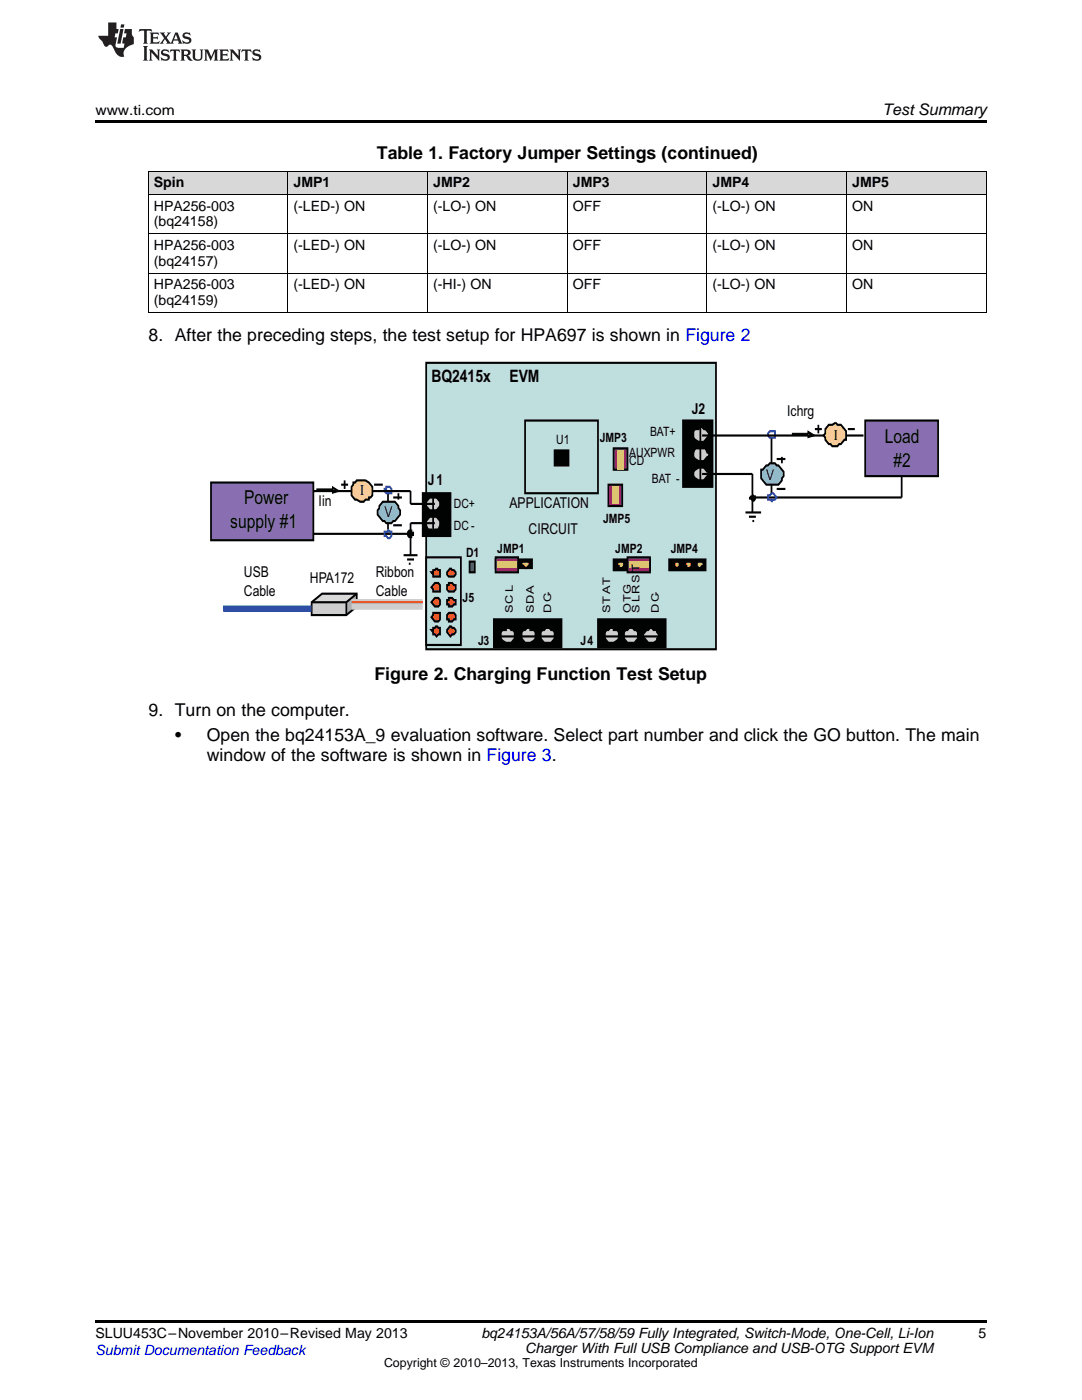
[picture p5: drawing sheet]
<svg xmlns="http://www.w3.org/2000/svg" width="216mm" height="279mm" viewBox="0 0 216 279" stroke-linecap="round" stroke-linejoin="round" font-family="sans-serif">
<g fill="#d8d8d8">
<path d="M29.6 34.3h27.9v4.6h-27.9z"/>
<path d="M57.5 34.3h27.9v4.6h-27.9z"/>
<path d="M85.4 34.3h27.8v4.6h-27.8z"/>
<path d="M113.2 34.3h27.9v4.6h-27.9z"/>
<path d="M141.1 34.3h27.9v4.6h-27.9z"/>
<path d="M169 34.3h27.8v4.6h-27.8z"/>
</g>
<path d="M19 263.5h177.8v.6h-177.8z" fill="#000"/>
<path d="M85 72.4h57.9v57.2h-57.9z" fill-rule="evenodd" fill="#bfdede"/>
<path d="M85 72.4h57.9v57.2h-57.9z" fill="none" stroke="#010202" stroke-width=".38"/>
<path d="M122.4 111.7h7.3v2.1h-7.3z" fill-rule="evenodd" fill="#010202"/>
<path d="M122.4 111.7h7.3v2.1h-7.3z" fill="none" stroke="#010202" stroke-width=".38"/>
<path d="M128 112.1h1v.8l-.3 .5h-.7v-.5h-.4v-.4z" fill-rule="evenodd" fill="#fac61c"/>
<path d="M128 112.1h1v.8l-.3 .5h-.7v-.5h-.4v-.4z" fill="none" stroke="#010202" stroke-width=".38"/>
<path d="M125.6 112.1h1l.3 .4v.4h-.3v.5h-.7l-.3-.5z" fill-rule="evenodd" fill="#fac61c"/>
<path d="M125.6 112.1h1l.3 .4v.4h-.3v.5h-.7l-.3-.5z" fill="none" stroke="#010202" stroke-width=".38"/>
<path d="M123.5 112.1h1v.8l-.3 .5h-.7v-.5h-.4v-.4z" fill-rule="evenodd" fill="#fac61c"/>
<path d="M123.5 112.1h1v.8l-.3 .5h-.7v-.5h-.4v-.4z" fill="none" stroke="#010202" stroke-width=".38"/>
<path d="M84.3 98.4h5.6v8.6h-5.6z" fill-rule="evenodd" fill="#010202"/>
<path d="M84.3 98.4h5.6v8.6h-5.6z" fill="none" stroke="#010202" stroke-width=".38"/>
<path d="M85.7 99.3h1.4l.7 .8v.9l-.7 .8h-1.4l-.7-.8v-.9z" fill-rule="evenodd" fill="#cecece"/>
<path d="M85.7 99.3h1.4l.7 .8v.9l-.7 .8h-1.4l-.7-.8v-.9z" fill="none" stroke="#010202" stroke-width=".38"/>
<path d="M85.7 103.1h1.4a1.67 1.67 0 0 1 .4 2.6h-.7l-.4 .4-.3-.4h-.7a1.67 1.67 0 0 1 .3-2.6z" fill-rule="evenodd" fill="#cecece"/>
<path d="M86.4 99.3v2.5M85.7 103.1h1.4a1.67 1.67 0 0 1 .4 2.6h-.7l-.4 .4-.3-.4h-.7a1.67 1.67 0 0 1 .3-2.6zM86.4 103.1v3" fill="none" stroke="#010202" stroke-width=".38"/>
<path d="M136.3 83.9h5.9v13.3h-5.9z" fill-rule="evenodd" fill="#010202"/>
<path d="M136.3 83.9h5.9v13.3h-5.9z" fill="none" stroke="#010202" stroke-width=".38"/>
<path d="M138.7 89.5h1v-.5l.4 .5h.7l.3 .8h.4v.9h-.4l-.7 .8a1.59 1.59 0 0 1-1.8-.6 1.59 1.59 0 0 1 .1-1.9z" fill-rule="evenodd" fill="#cecece"/>
<path d="M138.7 89.5h1v-.5l.4 .5h.7l.3 .8h.4v.9h-.4l-.7 .8a1.59 1.59 0 0 1-1.8-.6 1.59 1.59 0 0 1 .1-1.9zM139.7 89v3" fill="none" stroke="#010202" stroke-width=".38"/>
<path d="M138.7 93.7l.7-.4h1l.7 .9h.4v.8h-.4l-.7 .9a1.77 1.77 0 0 1-2-.9v-.8z" fill-rule="evenodd" fill="#cecece"/>
<path d="M138.7 93.7l.7-.4h1l.7 .9h.4v.8h-.4l-.7 .9a1.77 1.77 0 0 1-2-.9v-.8zM139.7 93.3v2.6" fill="none" stroke="#010202" stroke-width=".38"/>
<path d="M138.7 85.6h.7l.3-.4h.4l.3 .4h.4l.7 .9v.4l-1.1 1.3a1.77 1.77 0 0 1-2-.9v-1.2z" fill-rule="evenodd" fill="#cecece"/>
<path d="M104.8 83.9h14.5v14.5h-14.5zM138.7 85.6h.7l.3-.4h.4l.3 .4h.4l.7 .9v.4l-1.1 1.3a1.77 1.77 0 0 1-2-.9v-1.2zM139.7 85.2v3M85 111.2h7v17.5h-7z" fill="none" stroke="#010202" stroke-width=".38"/>
<path d="M98.9 111.7h7.3v1.7h-7.3z" fill-rule="evenodd" fill="#010202"/>
<path d="M98.9 111.7h7.3v1.7h-7.3z" fill="none" stroke="#010202" stroke-width=".38"/>
<path d="M104.1 112.1h.7v-.4l.3 .4h.4l.3 .4-.7 .9h-.3l-.4-.5h-.3z" fill-rule="evenodd" fill="#fac61c"/>
<path d="M104.1 112.1h.7v-.4l.3 .4h.4l.3 .4-.7 .9h-.3l-.4-.5h-.3z" fill="none" stroke="#010202" stroke-width=".38"/>
<path d="M102 112.1h.4l.3-.4 .3 .4h.4v.8l-.4 .5h-.6v-.5h-.4z" fill-rule="evenodd" fill="#fac61c"/>
<path d="M102 112.1h.4l.3-.4 .3 .4h.4v.8l-.4 .5h-.6v-.5h-.4z" fill="none" stroke="#010202" stroke-width=".38"/>
<path d="M99.6 112.1h.7v-.4l.3 .4h.4l.3 .4-.7 .9h-.3l-.4-.5h-.3z" fill-rule="evenodd" fill="#fac61c"/>
<path d="M99.6 112.1h.7v-.4l.3 .4h.4l.3 .4-.7 .9h-.3l-.4-.5h-.3z" fill="none" stroke="#010202" stroke-width=".38"/>
<path d="M125.2 111.2h4.5v3h-4.5z" fill-rule="evenodd" fill="#96278e"/>
<path d="M125.2 111.2h4.5v3h-4.5z" fill="none" stroke="#010202" stroke-width=".38"/>
<path d="M125.6 112.1h3.8v1.3h-3.8z" fill-rule="evenodd" fill="#fac61c"/>
<path d="M110.7 89.9h2.7v3h-2.7z" fill-rule="evenodd" fill="#010202"/>
<path d="M110.7 89.9h2.7v3h-2.7z" fill="none" stroke="#010202" stroke-width=".38"/>
<path d="M93.7 112.1h1v2.1h-1z" fill-rule="evenodd" fill="#1ab04b"/>
<path d="M93.7 112.1h1v2.1h-1z" fill="none" stroke="#010202" stroke-width=".38"/>
<path d="M122.4 89.5h2.8v4.2h-2.8z" fill-rule="evenodd" fill="#96278e"/>
<path d="M122.4 89.5h2.8v4.2h-2.8z" fill="none" stroke="#010202" stroke-width=".38"/>
<path d="M123.1 89.9h1.4v3.8h-1.4z" fill-rule="evenodd" fill="#fac61c"/>
<path d="M98.9 111.2h4.5v3h-4.5z" fill-rule="evenodd" fill="#96278e"/>
<path d="M98.9 111.2h4.5v3h-4.5z" fill="none" stroke="#010202" stroke-width=".38"/>
<path d="M99.2 112.1h3.8v1.3h-3.8z" fill-rule="evenodd" fill="#fac61c"/>
<path d="M98.5 123.6h13.5v5.5h-13.5z" fill-rule="evenodd" fill="#010202"/>
<path d="M98.5 123.6h13.5v5.5h-13.5z" fill="none" stroke="#010202" stroke-width=".38"/>
<path d="M104.4 125.7h.4l.3-.4h.7v.4h.7l.4 .5v1.2l-.4 .5-.7 .4h-1l-.7-.9v-.4h-.4l.4-.4v-.4z" fill-rule="evenodd" fill="#cecece"/>
<path d="M103.7 127h3.2M104.4 125.7h.4l.3-.4h.7v.4h.7l.4 .5v1.2l-.4 .5-.7 .4h-1l-.7-.9v-.4h-.4l.4-.4v-.4z" fill="none" stroke="#010202" stroke-width=".38"/>
<path d="M100.3 125.7h.7v-.4h.7l.3 .4h.4l.3 .5v1.2l-.7 .9h-1l-.7-.4-.4-.5v-1.2z" fill-rule="evenodd" fill="#cecece"/>
<path d="M99.9 127h2.8M100.3 125.7h.7v-.4h.7l.3 .4h.4l.3 .5v1.2l-.7 .9h-1l-.7-.4-.4-.5v-1.2z" fill="none" stroke="#010202" stroke-width=".38"/>
<path d="M108.2 125.7h.4l.3-.4h.7l.4 .4h.3l.4 .5v1.2l-.7 .9h-1.4l-.7-.9v-1.2z" fill-rule="evenodd" fill="#cecece"/>
<path d="M107.9 127h2.8M108.2 125.7h.4l.3-.4h.7l.4 .4h.3l.4 .5v1.2l-.7 .9h-1.4l-.7-.9v-1.2z" fill="none" stroke="#010202" stroke-width=".38"/>
<path d="M119.3 123.6h13.5v5.5h-13.5z" fill-rule="evenodd" fill="#010202"/>
<path d="M119.3 123.6h13.5v5.5h-13.5z" fill="none" stroke="#010202" stroke-width=".38"/>
<path d="M124.9 125.7h.3l.4-.4h.6l.4 .4h.3l.4 .5v1.2l-.7 .9h-1.4l-.7-.9v-1.2z" fill-rule="evenodd" fill="#cecece"/>
<path d="M124.5 127h2.8M124.9 125.7h.3l.4-.4h.6l.4 .4h.3l.4 .5v1.2l-.7 .9h-1.4l-.7-.9v-1.2z" fill="none" stroke="#010202" stroke-width=".38"/>
<path d="M121.1 125.7h.3l.3-.4h.7v.4h.7l.4 .5v1.2l-.4 .5-.7 .4h-1l-.7-.9v-.4h-.3l.3-.4v-.4z" fill-rule="evenodd" fill="#cecece"/>
<path d="M120.4 127h3.1M121.1 125.7h.3l.3-.4h.7v.4h.7l.4 .5v1.2l-.4 .5-.7 .4h-1l-.7-.9v-.4h-.3l.3-.4v-.4z" fill="none" stroke="#010202" stroke-width=".38"/>
<path d="M129 125.7h.4l.3-.4h.4l.3 .4h.7v.5l.3 .4v.4l-.3 .4v.5l-.7 .4h-1l-1.1-1.3v-.4z" fill-rule="evenodd" fill="#cecece"/>
<path d="M128.3 127h3.1M129 125.7h.4l.3-.4h.4l.3 .4h.7v.5l.3 .4v.4l-.3 .4v.5l-.7 .4h-1l-1.1-1.3v-.4z" fill="none" stroke="#010202" stroke-width=".38"/>
<path d="M86.4 113.8h.4l.3-.4 .4 .4h.3v1.3h-1.4v-.5l-.3-.4h.3z" fill-rule="evenodd" fill="#f15927"/>
<path d="M86.4 113.8h.4l.3-.4 .4 .4h.3v1.3h-1.4v-.5l-.3-.4h.3z" fill="none" stroke="#010202" stroke-width=".38"/>
<path d="M89.9 113.4l.3 .4h.4l.3 .4v.4l-.3 .5h-1.1l-.3-.5v-.4z" fill-rule="evenodd" fill="#f15927"/>
<path d="M89.9 113.4l.3 .4h.4l.3 .4v.4l-.3 .5h-1.1l-.3-.5v-.4z" fill="none" stroke="#010202" stroke-width=".38"/>
<path d="M86.8 116.4h.7l.3 .4v1.3h-1.4v-.5l-.3-.4z" fill-rule="evenodd" fill="#f15927"/>
<path d="M86.8 116.4h.7l.3 .4v1.3h-1.4v-.5l-.3-.4z" fill="none" stroke="#010202" stroke-width=".38"/>
<path d="M89.5 116.4h.7l.4 .4h.3v.8l-.3 .5h-1.1l-.3-.5v-.8h.3z" fill-rule="evenodd" fill="#f15927"/>
<path d="M89.5 116.4h.7l.4 .4h.3v.8l-.3 .5h-1.1l-.3-.5v-.8h.3z" fill="none" stroke="#010202" stroke-width=".38"/>
<path d="M86.8 119.3h.7l.3 .5v.8l-.3 .4h-.7l-.7-.8z" fill-rule="evenodd" fill="#f15927"/>
<path d="M86.8 119.3h.7l.3 .5v.8l-.3 .4h-.7l-.7-.8z" fill="none" stroke="#010202" stroke-width=".38"/>
<path d="M89.5 119.3h.7l.4 .5h.3v.8h-.3l-.4 .4h-.7v-.4h-.3v-.8h.3z" fill-rule="evenodd" fill="#f15927"/>
<path d="M89.5 119.3h.7l.4 .5h.3v.8h-.3l-.4 .4h-.7v-.4h-.3v-.8h.3z" fill="none" stroke="#010202" stroke-width=".38"/>
<path d="M86.4 122.3h1.4v1.3l-.3 .4h-.7l-.7-.8 .3-.5z" fill-rule="evenodd" fill="#f15927"/>
<path d="M86.4 122.3h1.4v1.3l-.3 .4h-.7l-.7-.8 .3-.5z" fill="none" stroke="#010202" stroke-width=".38"/>
<path d="M89.5 122.3h1.1l.3 .4v.9h-.3l-.4 .4h-.7v-.4h-.3v-.9z" fill-rule="evenodd" fill="#f15927"/>
<path d="M89.5 122.3h1.1l.3 .4v.9h-.3l-.4 .4h-.7v-.4h-.3v-.9z" fill="none" stroke="#010202" stroke-width=".38"/>
<path d="M86.4 125.3h.4l.3-.4 .4 .4h.3v1.3h-.3l-.4 .4-.3-.4h-.4v-.4l-.3-.5h.3z" fill-rule="evenodd" fill="#f15927"/>
<path d="M86.4 125.3h.4l.3-.4 .4 .4h.3v1.3h-.3l-.4 .4-.3-.4h-.4v-.4l-.3-.5h.3z" fill="none" stroke="#010202" stroke-width=".38"/>
<path d="M89.9 124.9l.3 .4h.4l.3 .4v.5l-.3 .4h-.4l-.3 .4-.7-.8v-.5z" fill-rule="evenodd" fill="#f15927"/>
<path d="M89.9 124.9l.3 .4h.4l.3 .4v.5l-.3 .4h-.4l-.3 .4-.7-.8v-.5z" fill="none" stroke="#010202" stroke-width=".38"/>
<path d="M121.4 96.7h2.8v4.3h-2.8z" fill-rule="evenodd" fill="#96278e"/>
<path d="M121.4 96.7h2.8v4.3h-2.8z" fill="none" stroke="#010202" stroke-width=".38"/>
<path d="M122.1 97.2h1.4v3.4h-1.4z" fill-rule="evenodd" fill="#fac61c"/>
<path d="M133.5 111.7h7.3v2.1h-7.3z" fill-rule="evenodd" fill="#010202"/>
<path d="M133.5 111.7h7.3v2.1h-7.3z" fill="none" stroke="#010202" stroke-width=".38"/>
<path d="M139.1 112.1h1l.3 .4v.4h-.3l-.4 .5h-.3l-.7-.9h.4z" fill-rule="evenodd" fill="#fac61c"/>
<path d="M139.1 112.1h1l.3 .4v.4h-.3l-.4 .5h-.3l-.7-.9h.4z" fill="none" stroke="#010202" stroke-width=".38"/>
<path d="M137 112.1h1v.8l-.3 .5h-.7v-.5h-.4v-.4z" fill-rule="evenodd" fill="#fac61c"/>
<path d="M137 112.1h1v.8l-.3 .5h-.7v-.5h-.4v-.4z" fill="none" stroke="#010202" stroke-width=".38"/>
<path d="M134.6 112.1h1v.4h.3l-.7 .9h-.3l-.7-.9h.4z" fill-rule="evenodd" fill="#fac61c"/>
<path d="M77.4 98.4v7.3M60.8 106.5h21.1v4.3M80.5 110.8h2.8M81.2 111.7h1.4M81.6 112.5h.3M81.9 100.6h4.9M134.6 112.1h1v.4h.3l-.7 .9h-.3l-.7-.9h.4z" fill="none" stroke="#010202" stroke-width=".38"/>
<path d="M77.1 97.2h.7l.3 .4v.8h-1l-.4-.4v-.4h.4zM76.7 106.1h.7v-.4l.4 .4h.3v.9l-.3 .4h-.4l-.3-.4h-.4z" fill="none" stroke="#2b3695" stroke-width=".38"/>
<path d="M76.4 100.1h2.4l.7 .9v.4l.3 .4v.9l-1 1.3h-.3l-.4 .4h-1l-.4-.4h-.3l-1.1-1.3v-.9l.4-.4v-.4z" fill-rule="evenodd" fill="#8fd0ee"/>
<path d="M60.8 98h21.1M78.5 99.3h1.7M79.5 98.4v1.3M76.4 100.1h2.4l.7 .9v.4l.3 .4v.9l-1 1.3h-.3l-.4 .4h-1l-.4-.4h-.3l-1.1-1.3v-.9l.4-.4v-.4zM78.5 104.8h1.7" fill="none" stroke="#010202" stroke-width=".38"/>
<path d="M63.2 97.6h3.5v.4h-3.5zM66.3 97.2l1.4 .8-1.4 .4z" fill-rule="evenodd" fill="#010202"/>
<path d="M63.2 97.6h3.5v.4h-3.5zM66.3 97.2l1.4 .8-1.4 .4z" fill="none" stroke="#010202" stroke-width=".2"/>
<path d="M70.5 96.3h.3l.4-.4h1a2.19 2.19 0 0 1 2.1 1.3v1.7l-.3 .4h-.4v.4h-.7l-.3 .4h-.7l-.7-.4h-.4l-.7-.8v-1.7l.4-.5z" fill-rule="evenodd" fill="#f8cc9a"/>
<path d="M68.1 96.7h1.4M68.8 95.9v1.7M70.5 96.3h.3l.4-.4h1a2.19 2.19 0 0 1 2.1 1.3v1.7l-.3 .4h-.4v.4h-.7l-.3 .4h-.7l-.7-.4h-.4l-.7-.8v-1.7l.4-.5zM74.7 96.7h1.7" fill="none" stroke="#010202" stroke-width=".38"/>
<path d="M42.1 96.3h20.4v11.5h-20.4z" fill-rule="evenodd" fill="#896fb1"/>
<path d="M42.1 96.3h20.4v11.5h-20.4zM81.9 98v2.6M150.1 99.3h29.8M150.1 94.6v7.7M153.9 87.3v11.1M86.8 104.4h-4.9v3M148.8 102.3h3.1M149.4 103.1h1.4M150.1 104h.4" fill="none" stroke="#010202" stroke-width=".38"/>
<path d="M153.3 98.9h.3l.3-.5h.4l.7 .9-.4 .4h-.3l-.4 .4v-.4h-.6zM153.6 86.1h1v1.2h-1l-.3-.4v-.4z" fill="none" stroke="#2b3695" stroke-width=".38"/>
<path d="M151.9 93.7h.3l.7-.8h.4l.3-.4h1l.4 .4h.3l1.1 1.3v.8l-.4 .4v.5l-.7 .8h-2.4l-1-1.3z" fill-rule="evenodd" fill="#8fd0ee"/>
<path d="M140.1 94.6h10M151.9 93.7h.3l.7-.8h.4l.3-.4h1l.4 .4h.3l1.1 1.3v.8l-.4 .4v.5l-.7 .8h-2.4l-1-1.3zM155 91.6h1.7M155 97.6h1.7M156 91.2v1.3" fill="none" stroke="#010202" stroke-width=".38"/>
<path d="M150.1 98.4l.4 .5h.3v.8l-.3 .4h-.4l-.3-.4h-.4v-.4l.4-.4h.3z" fill-rule="evenodd" fill="#010202"/>
<path d="M140.1 86.9h32.2M179.9 95v4.3" fill="none" stroke="#010202" stroke-width=".38"/>
<path d="M158.1 86.5h3.5v.4h-3.5zM161.2 86.1l1.4 .8-1.4 .4z" fill-rule="evenodd" fill="#010202"/>
<path d="M158.1 86.5h3.5v.4h-3.5zM161.2 86.1l1.4 .8-1.4 .4z" fill="none" stroke="#010202" stroke-width=".2"/>
<path d="M165.4 84.8h.7l.7-.4 .3 .4h.7l1 1.3v1.7h-.3l-.7 .8h-.4l-.3 .4h-1l-.4-.4h-.3l-.7-.8v-.5l-.4-.4 .4-.4v-.9z" fill-rule="evenodd" fill="#f8cc9a"/>
<path d="M162.6 85.6h1.4M163.3 84.8v1.7M165.4 84.8h.7l.7-.4 .3 .4h.7l1 1.3v1.7h-.3l-.7 .8h-.4l-.3 .4h-1l-.4-.4h-.3l-.7-.8v-.5l-.4-.4 .4-.4v-.9zM169.2 85.6h1.4" fill="none" stroke="#010202" stroke-width=".38"/>
<path d="M172.6 83.9h14.6v11.1h-14.6z" fill-rule="evenodd" fill="#896fb1"/>
<path d="M172.6 83.9h14.6v11.1h-14.6z" fill="none" stroke="#010202" stroke-width=".38"/>
<path d="M81.6 105.7h.7v.4h.3v.9h-.3v.4h-.7l-.4-.4v-.9z" fill-rule="evenodd" fill="#010202"/>
<path d="M62.2 120.2l2.1-1.7h6.9v2.5l-2.1 1.7h-6.9z" fill-rule="evenodd" fill="#cecece"/>
<path d="M62.2 120.2l2.1-1.7h6.9l-2.1 1.7z" fill-rule="evenodd" fill="#dbdada"/>
<path d="M69.1 120.2l2.1-1.7v2.5l-2.1 1.7z" fill-rule="evenodd" fill="#aeafb0"/>
<path d="M71.2 118.5l-2.1 1.7h-6.9M62.2 120.2l2.1-1.7h6.9v2.5l-2.1 1.7h-6.9zM69.1 120.2v2.5" fill="none" stroke="#010202" stroke-width=".38"/>
<path d="M44.5 121.5h17.7" fill="none" stroke="#1e4ea1" stroke-width="1.2" stroke-linecap="butt"/>
<path d="M70.1 120.6h14.2" fill="none" stroke="#cecece" stroke-width="1.9" stroke-linecap="butt"/>
<path d="M70.1 120.2h14.2" fill="none" stroke="#ee1e28" stroke-width=".38"/>
<path d="M29.6 38.9h167.2M29.6 34.2h167.2M29.7 34.3v28.1M57.4 34.3v28.1M85.3 34.3v28.1M113.2 34.3v28.1M141.1 34.3v28.1M168.9 34.3v28.1M196.8 34.3v28.1M29.6 54.5h167.2M29.6 46.7h167.2M29.6 62.4h167.2" fill="none" stroke="#000" stroke-width=".2"/>
<path d="M19 24h177.8v.6h-177.8z" fill="#000"/>
<g fill="#231f20">
<path d="M27.8 5.8l-.1 .6 .5-.3h.5l.1 .2v2.1l-.3 .3h1l-.2-.3v-2.1v-.2h.6l.4 .3-.1-.6zM29.9 6.5l.2 .4v1.5l-.2 .3h1.8l.1-.5a1.04 1.04 0 0 1-1.2 .1v-.6h.5l.4 .2v-.7l-.4 .2h-.5v-.6h.8l.3 .2-.1-.5zM31.9 6.5l.9 1.1-1 1.1h.9l-.2-.2 .4-.7 .5 .7-.2 .2h1.5l-.2-.2 .1-.4h.9l.2 .4-.2 .2h.9l-.2-.3-.7-1.9h-.5l-.9 2.1-.8-1.1 .8-1h-.8l.2 .3-.4 .5-.4-.6 .2-.2zM35.1 6.9l.4 .9h-.8zM36.6 6.6a.63 .63 0 0 0-.2 .7 .63 .63 0 0 0 .6 .4l.6 .2 .2 .2a.75 .75 0 0 1-.8 .4 .75 .75 0 0 1-.6-.5l.1 .7 .2-.1a1.11 1.11 0 0 0 1.5-.5 1.13 1.13 0 0 0-1.3-.9v-.3a1.04 1.04 0 0 1 1.1 .2l-.1-.6-.2 .1-.5-.1zM28.5 9.2l.3 .3v2.2l-.3 .4h1l-.2-.4v-2.2l.2-.3zM29.7 9.9l.2 .3v1.5l-.2 .4h.7l-.2-.4v-1.3l1.6 1.7v-1.9l.2-.3h-.7l.2 .3v.9l-1.1-1.2zM32.3 10a.62 .62 0 0 0-.2 .7 .62 .62 0 0 0 .6 .4l.6 .2 .2 .2a.76 .76 0 0 1-.8 .4 .76 .76 0 0 1-.6-.5l.1 .7 .2-.1a1.11 1.11 0 0 0 1.5-.6 1.13 1.13 0 0 0-1.3-.8v-.3a1.04 1.04 0 0 1 1.1 .1l-.1-.5-.2 .1-.5-.2zM34 9.9l-.1 .6a.61 .61 0 0 1 .7-.3l.1 1.5-.3 .4h1l-.3-.4 .1-1.5a.63 .63 0 0 1 .7 .3l-.1-.6zM36 9.9l.2 .3v1.5l-.2 .4h.9l-.2-.2v-.7l.6 .2a.76 .76 0 0 0 1.1 .6l-1-.9a.58 .58 0 0 0 .6-.6 .58 .58 0 0 0-.5-.6zM36.7 10.2l.1-.1a.45 .45 0 0 1 .6 .1 .45 .45 0 0 1 .1 .5l-.8 .2zM38.2 9.9l.2 .2a2.17 2.17 0 0 0 .4 1.9 .99 .99 0 0 0 1.6-.7v-1.1l.2-.3h-.7l.1 .2a1.92 1.92 0 0 1-.1 1.7 .6 .6 0 0 1-1-.5v-1.1l.2-.3zM40.7 9.9l.2 .3v1.5l-.2 .4h.7l-.2-.4v-1.4l.8 1.8 .9-1.8v1.4l-.2 .4h.9l-.3-.4v-1.5l.3-.3h-.8l-.6 1.4-.7-1.4zM43.7 9.9l.3 .3v1.5l-.3 .4h1.9l.1-.6a1.04 1.04 0 0 1-1.3 .2v-.6h.6l.4 .1v-.6l-.4 .2h-.6l.1-.6h.7l.4 .2-.1-.5zM45.8 9.9l.2 .3v1.5l-.2 .4h.8l-.3-.4v-1.3l1.6 1.7v-1.9l.2-.3h-.7l.2 .3v.9l-1.1-1.2zM48.3 9.9l-.1 .6a.61 .61 0 0 1 .7-.3v1.5l-.2 .4h.9l-.2-.4v-1.5a.63 .63 0 0 1 .8 .3l-.1-.6zM50.6 10a.62 .62 0 0 0-.2 .7 .62 .62 0 0 0 .6 .4l.6 .2 .1 .2a.76 .76 0 0 1-.7 .4 .76 .76 0 0 1-.6-.5l.1 .7 .1-.1a1.11 1.11 0 0 0 1.5-.6 1.13 1.13 0 0 0-1.2-.8l-.1-.3a1.04 1.04 0 0 1 1.2 .1l-.2-.5-.1 .1-.5-.2z"/>
<path d="M21.6 4.5v2.6h-2l.1 .4 .8 .9a.91 .91 0 0 0 .9 .9 .56 .56 0 0 1 .5-.4 .56 .56 0 0 1 .5 .3l.4 .8a1.53 1.53 0 0 0 2 1.3 1.54 1.54 0 0 1 1-2.1l.9-.4-.1-1.4a1.52 1.52 0 0 1-.3-1.6h-1.4l-.1 .9h.5l-.2 .8h-.5l-.2 .9v.2l.4 .1-.1 .9a1.93 1.93 0 0 1-1.6-.3l.2-1.8h-.4l.1-.8h.5l.2-.9h-.5v-1.3zM24 5.8l-.6 2.9h.7l.5-2.9zM24.2 4.9l-.2 .6h.7l.1-.6z"/>
</g>
<g font-size="3.8" fill="#010202">
<text x="176.6" y="88.5">Load</text>
<text x="178.3" y="93.2">#2</text>
<text x="48.7" y="100.7">Power</text>
<text x="45.9" y="105.4">supply #1</text>
</g>
<g font-size="3.5">
<text x="75.2" y="31.8">Table 1. Factory Jumper Settings (continued)</text>
<text x="29.6" y="68.1">8. After the preceding steps, the test setup for HPA697 is shown in Figure 2</text>
<text x="74.7" y="135.7">Figure 2. Charging Function Test Setup</text>
<text x="29.6" y="142.8">9. Turn on the computer.</text>
<text x="34.9" y="148">•</text>
<text x="41.3" y="148">Open the bq24153A_9 evaluation software. Select part number and click the GO button. The main</text>
<text x="41.3" y="151.8">window of the software is shown in Figure 3.</text>
</g>
<g font-size="3.4" fill="#010202">
<text x="86.1" y="76.2">BQ2415x</text>
<text x="101.7" y="76.2">EVM</text>
</g>
<text font-size="3.2" x="176.1" y="23">Test Summary</text>
<g font-size="3" fill="#010202">
<text x="138" y="82.6">J2</text>
<text x="157.1" y="83.1">Ichrg</text>
<text x="166.4" y="87.8">I</text>
<text x="152.9" y="95.9">V</text>
<text x="63.6" y="101">Iin</text>
<text x="71.9" y="98.9">I</text>
<text x="85.4" y="96.7">J1</text>
<text x="101.7" y="101.4">APPLICATION</text>
<text x="76.7" y="103.1">V</text>
<text x="105.5" y="106.5">CIRCUIT</text>
<text x="48.7" y="115.1">USB</text>
<text x="48.7" y="118.9">Cable</text>
<text x="61.8" y="116.3">HPA172</text>
<text x="75" y="115.1">Ribbon</text>
<text x="75" y="118.9">Cable</text>
</g>
<g font-size="2.8">
<text x="19" y="23">www.ti.com</text>
<text x="30.7" y="37.4">Spin</text>
<text x="58.6" y="37.4">JMP1</text>
<text x="86.4" y="37.4">JMP2</text>
<text x="114.3" y="37.4">JMP3</text>
<text x="142.2" y="37.4">JMP4</text>
<text x="170" y="37.4">JMP5</text>
<text x="30.7" y="42">HPA256-003</text>
<text x="30.7" y="45.2">(bq24158)</text>
<text x="58.6" y="42">(-LED-) ON</text>
<text x="86.4" y="42">(-LO-) ON</text>
<text x="114.3" y="42">OFF</text>
<text x="142.2" y="42">(-LO-) ON</text>
<text x="170" y="42">ON</text>
<text x="30.7" y="49.8">HPA256-003</text>
<text x="30.7" y="53">(bq24157)</text>
<text x="58.6" y="49.8">(-LED-) ON</text>
<text x="86.4" y="49.8">(-LO-) ON</text>
<text x="114.3" y="49.8">OFF</text>
<text x="142.2" y="49.8">(-LO-) ON</text>
<text x="170" y="49.8">ON</text>
<text x="30.7" y="57.7">HPA256-003</text>
<text x="58.6" y="57.7">(-LED-) ON</text>
<text x="86.4" y="57.7">(-HI-) ON</text>
<text x="114.3" y="57.7">OFF</text>
<text x="142.2" y="57.7">(-LO-) ON</text>
<text x="170" y="57.7">ON</text>
<text x="30.7" y="60.9">(bq24159)</text>
<text x="19" y="267.1">SLUU453C–November 2010–Revised May 2013</text>
<text x="96.1" y="267.1">bq24153A/56A/57/58/59 Fully Integrated, Switch-Mode, One-Cell, Li-Ion</text>
<text x="104.8" y="269.9">Charger With Full USB Compliance and USB-OTG Support EVM</text>
<text x="195.3" y="267">5</text>
</g>
<text font-size="2.8" fill="#00f" x="19" y="270.4">Submit Documentation Feedback</text>
<g font-size="2.6" fill="#010202">
<text x="111" y="88.6">U1</text>
<text x="119.7" y="88.2">JMP3</text>
<text x="129.7" y="86.9">BAT+</text>
<text x="125.6" y="91.2">AUXPWR</text>
<text x="125.6" y="92.9">CD</text>
<text x="90.6" y="101.4">DC+</text>
<text x="130.1" y="96.3">BAT -</text>
<text x="90.6" y="105.7">DC -</text>
<text x="120.4" y="104.4">JMP5</text>
<text x="93" y="111.2">D1</text>
<text x="99.2" y="110.4">JMP1</text>
<text x="122.8" y="110.4">JMP2</text>
<text x="133.9" y="110.4">JMP4</text>
<text x="92.3" y="120.2">J5</text>
<text x="95.4" y="128.7">J3</text>
<text x="115.9" y="128.7">J4</text>
</g>
<text font-size="2.5" x="76.6" y="272.7">Copyright © 2010–2013, Texas Instruments Incorporated</text>
<g font-size="2.1" fill="#010202">
<text x="102.4" y="122.3" transform="rotate(-90 102.4 122.3)">SC L</text>
<text x="106.5" y="122.3" transform="rotate(-90 106.5 122.3)">SDA</text>
<text x="110" y="122.3" transform="rotate(-90 110 122.3)">DC-</text>
<text x="121.7" y="122.3" transform="rotate(-90 121.7 122.3)">ST AT</text>
<text x="125.9" y="122.3" transform="rotate(-90 125.9 122.3)">OTG</text>
<text x="127.6" y="122.3" transform="rotate(-90 127.6 122.3)">S LRS T</text>
<text x="131.4" y="122.3" transform="rotate(-90 131.4 122.3)">DC-</text>
</g>
</svg>
